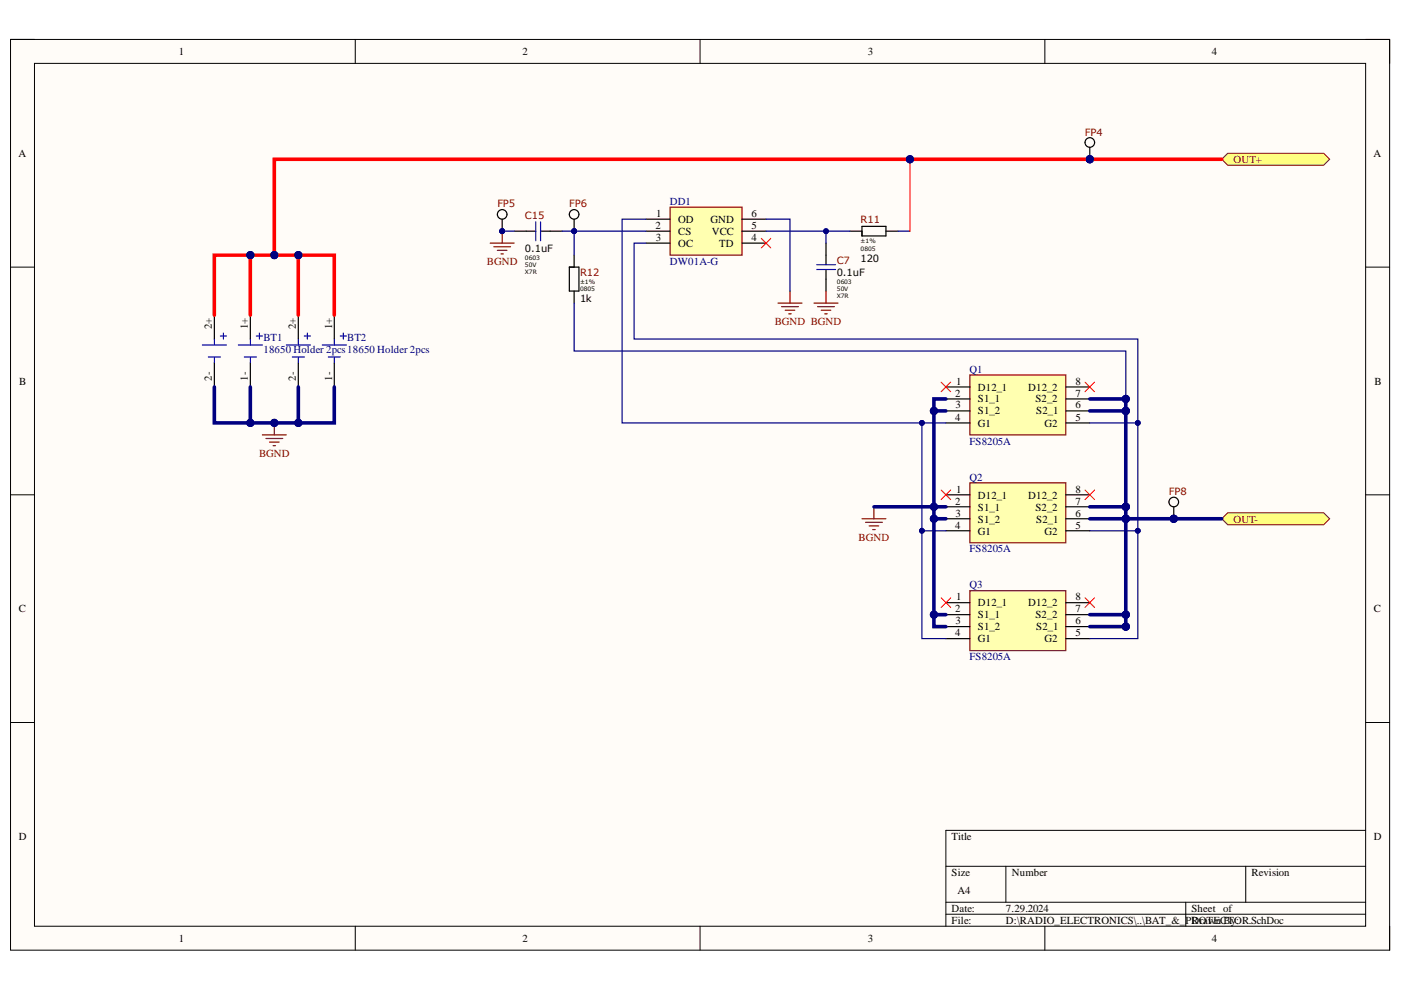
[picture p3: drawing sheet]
<svg xmlns="http://www.w3.org/2000/svg" width="297mm" height="210mm" viewBox="0 0 297 210" stroke-linecap="round" stroke-linejoin="round" font-family="sans-serif">
<path d="M2.2 8.4h292.4v193.1h-292.4z" fill-rule="evenodd" fill="#fffcf8"/>
<path d="M2.2 8.4h292.4v193.1h-292.4z" fill="none" stroke="#000" stroke-width=".21"/>
<path d="M7.3 13.4h282.2v183h-282.2z" fill-rule="evenodd" fill="#fffcf8"/>
<g fill="none" stroke="#000" stroke-width=".21">
<path d="M2.2 8.4h5.1M7.3 13.4h282.2v183h-282.2zM75.3 8.4v5M148.4 8.4v5M221.5 8.4v5M289.5 8.4h5.1v5M2.2 56.6h5.1M289.5 56.6h5.1M2.2 104.9h5.1M289.5 104.9h5.1M2.2 153.2h5.1M289.5 153.2h5.1"/>
<path d="M289.5 176.1h-89v20.3M75.3 196.4v5.1M148.4 196.4v5.1M200.5 183.7h89M200.5 191.3h89M200.5 193.8h89M213.3 183.7v7.6M221.5 196.4v5.1M251.4 191.3v5.1M264.1 183.7v7.6M294.6 196.4v5.1"/>
</g>
<path d="M142.1 43.9h15.2v10.2h-15.2z" fill-rule="evenodd" fill="#ffffb0"/>
<path d="M142.1 43.9h15.2v10.2h-15.2z" fill="none" stroke="#800000" stroke-width=".25"/>
<path d="M137 46.5h5.1M137 49h5.1M137 51.5h5.1M157.3 46.5h5.1M157.3 49h5.1M157.3 51.5h5.1" fill="none" stroke="#000" stroke-width=".25"/>
<path d="M205.6 79.5h20.4v12.7h-20.4z" fill-rule="evenodd" fill="#ffffb0"/>
<path d="M205.6 79.5h20.4v12.7h-20.4z" fill="none" stroke="#800000" stroke-width=".25"/>
<path d="M200.5 82h5.1M200.5 84.6h5.1M200.5 87.1h5.1M200.5 89.7h5.1M226 82h5.1M226 84.6h5.1M226 87.1h5.1M226 89.7h5.1" fill="none" stroke="#000" stroke-width=".25"/>
<path d="M205.6 102.4h20.4v12.7h-20.4z" fill-rule="evenodd" fill="#ffffb0"/>
<path d="M205.6 102.4h20.4v12.7h-20.4z" fill="none" stroke="#800000" stroke-width=".25"/>
<path d="M200.5 104.9h5.1M200.5 107.5h5.1M200.5 110h5.1M200.5 112.5h5.1M226 104.9h5.1M226 107.5h5.1M226 110h5.1M226 112.5h5.1" fill="none" stroke="#000" stroke-width=".25"/>
<path d="M259 33.8l1.3-1.3h20.3l1.3 1.3-1.3 1.2h-20.3z" fill-rule="evenodd" fill="#ffff80"/>
<path d="M259 33.8l1.3-1.3h20.3l1.3 1.3-1.3 1.2h-20.3z" fill="none" stroke="#800000" stroke-width=".21"/>
<path d="M259 110l1.3-1.3h20.3l1.3 1.3-1.3 1.3h-20.3z" fill-rule="evenodd" fill="#ffff80"/>
<path d="M259 110l1.3-1.3h20.3l1.3 1.3-1.3 1.3h-20.3z" fill="none" stroke="#800000" stroke-width=".21"/>
<path d="M161.4 50.5l2 2.1M163.4 50.5l-2 2.1M199.5 81l2.1 2.1M201.6 81l-2.1 2.1M230 81l2.1 2.1M232.1 81l-2.1 2.1M199.5 103.9l2.1 2M201.6 103.9l-2.1 2M230 103.9l2.1 2M232.1 103.9l-2.1 2" fill="none" stroke="#f00" stroke-width=".21"/>
<path d="M109 49h4.6M114.6 49h4.6M120.7 56.6h2v5.1h-2zM121.7 54.1v2.5M175.1 51.5v4.6M175.1 57.1v4.6M180.2 49h2.6M182.8 48h5v2h-5zM187.8 49h2.6M121.7 61.7v2.6" fill="none" stroke="#000" stroke-width=".25"/>
<path d="M113.6 47v4M114.6 47v4M173.1 56.1h4.1M173.1 57.1h4.1" fill="none" stroke="#150cd4" stroke-width=".25"/>
<path d="M103.9 51.5h5.1M104.7 52.3h3.6M105.5 53.1h2M106.2 53.8h.5M106.5 49v2.5" fill="none" stroke="#800000" stroke-width=".25"/>
<circle cx="106.5" cy="49" r=".51" fill="#000080"/>
<circle cx="106.5" cy="49" r=".51" fill="none" stroke="#000080" stroke-width=".21"/>
<path d="M205.6 125.2h20.4v12.7h-20.4z" fill-rule="evenodd" fill="#ffffb0"/>
<path d="M165 64.3h5M165.7 65h3.6M166.5 65.8h2M167.2 66.5h.5M167.5 61.7v2.6M172.6 64.3h5.1M173.3 65h3.6M174.1 65.8h2M174.9 66.5h.5M175.1 61.7v2.6M205.6 125.2h20.4v12.7h-20.4z" fill="none" stroke="#800000" stroke-width=".25"/>
<path d="M200.5 127.8h5.1M200.5 130.3h5.1M200.5 132.9h5.1M200.5 135.4h5.1M226 127.8h5.1M226 130.3h5.1M226 132.9h5.1M226 135.4h5.1" fill="none" stroke="#000" stroke-width=".25"/>
<path d="M199.5 126.8l2.1 2M201.6 126.8l-2.1 2M230 126.8l2.1 2M232.1 126.8l-2.1 2" fill="none" stroke="#f00" stroke-width=".21"/>
<circle cx="248.9" cy="110" r=".76" fill="#000080"/>
<circle cx="248.9" cy="110" r=".76" fill="none" stroke="#000080" stroke-width=".21"/>
<g fill="none" stroke="#000" stroke-width=".25">
<path d="M248.9 107.5v2.5"/>
<circle cx="248.9" cy="106.4" r="1.02"/>
</g>
<circle cx="248.9" cy="110" r=".76" fill="#000080"/>
<circle cx="248.9" cy="110" r=".76" fill="none" stroke="#000080" stroke-width=".21"/>
<circle cx="231.1" cy="33.8" r=".76" fill="#000080"/>
<circle cx="231.1" cy="33.8" r=".76" fill="none" stroke="#000080" stroke-width=".21"/>
<g fill="none" stroke="#000" stroke-width=".25">
<path d="M231.1 31.2v2.6"/>
<circle cx="231.1" cy="30.2" r="1.02"/>
</g>
<circle cx="231.1" cy="33.8" r=".76" fill="#000080"/>
<circle cx="231.1" cy="33.8" r=".76" fill="none" stroke="#000080" stroke-width=".21"/>
<circle cx="121.7" cy="49" r=".51" fill="#000080"/>
<circle cx="121.7" cy="49" r=".51" fill="none" stroke="#000080" stroke-width=".21"/>
<g fill="none" stroke="#000" stroke-width=".25">
<path d="M121.7 46.5v2.5"/>
<circle cx="121.7" cy="45.5" r="1.02"/>
</g>
<circle cx="121.7" cy="49" r=".51" fill="#000080"/>
<circle cx="121.7" cy="49" r=".51" fill="none" stroke="#000080" stroke-width=".21"/>
<circle cx="106.5" cy="49" r=".51" fill="#000080"/>
<circle cx="106.5" cy="49" r=".51" fill="none" stroke="#000080" stroke-width=".21"/>
<g fill="none" stroke="#000" stroke-width=".25">
<path d="M106.5 46.5v2.5"/>
<circle cx="106.5" cy="45.5" r="1.02"/>
</g>
<circle cx="106.5" cy="49" r=".51" fill="#000080"/>
<circle cx="106.5" cy="49" r=".51" fill="none" stroke="#000080" stroke-width=".21"/>
<g fill="none" stroke="#00f" stroke-width=".25">
<path d="M42.9 73.1h5.1M44.2 75.7h2.5M45.4 71.9v1.2M45.4 75.7v1.3M46.7 71.2h1.3M47.4 70.6v1.3M50.5 73.1h5.1M51.8 75.7h2.6M53.1 71.9v1.2M53.1 75.7v1.3M54.4 71.2h1.2M55 70.6v1.3"/>
<path d="M60.7 73.1h5.1M62 75.7h2.5M63.2 71.9v1.2M63.2 75.7v1.3M64.5 71.2h1.3M65.2 70.6v1.3M68.3 73.1h5.1M69.6 75.7h2.5M70.9 71.9v1.2M70.9 75.7v1.3M72.1 71.2h1.3M72.8 70.6v1.3"/>
</g>
<path d="M45.4 66.8v5.1M45.4 77v5M53.1 66.8v5.1M53.1 77v5M63.2 66.8v5.1M63.2 77v5M70.9 66.8v5.1M70.9 77v5" fill="none" stroke="#000" stroke-width=".25"/>
<path d="M55.6 92.2h5.1M56.4 93h3.5M57.1 93.7h2.1M57.9 94.5h.5M58.2 89.7v2.5" fill="none" stroke="#800000" stroke-width=".25"/>
<circle cx="58.2" cy="89.7" r=".76" fill="#000080"/>
<circle cx="58.2" cy="89.7" r=".76" fill="none" stroke="#000080" stroke-width=".21"/>
<path d="M182.8 110h5M183.5 110.8h3.6M184.3 111.5h2M185 112.3h.5M185.3 107.5v2.5" fill="none" stroke="#800000" stroke-width=".25"/>
<path d="M200.5 89.7h-5v22.8h5" fill="none" stroke="#000080" stroke-width=".25"/>
<circle cx="195.5" cy="112.5" r=".51" fill="#000080"/>
<circle cx="195.5" cy="112.5" r=".51" fill="none" stroke="#000080" stroke-width=".21"/>
<circle cx="195.5" cy="89.7" r=".51" fill="#000080"/>
<circle cx="195.5" cy="89.7" r=".51" fill="none" stroke="#000080" stroke-width=".21"/>
<path d="M231.1 84.6h7.6v2.5" fill="none" stroke="#000080" stroke-width=".76"/>
<circle cx="238.7" cy="84.6" r=".76" fill="#000080"/>
<circle cx="238.7" cy="84.6" r=".76" fill="none" stroke="#000080" stroke-width=".21"/>
<circle cx="238.7" cy="87.1" r=".76" fill="#000080"/>
<circle cx="238.7" cy="87.1" r=".76" fill="none" stroke="#000080" stroke-width=".21"/>
<path d="M231.1 107.5h7.6" fill="none" stroke="#000080" stroke-width=".76"/>
<circle cx="238.7" cy="107.5" r=".76" fill="#000080"/>
<circle cx="238.7" cy="107.5" r=".76" fill="none" stroke="#000080" stroke-width=".21"/>
<path d="M238.7 110h20.3" fill="none" stroke="#000080" stroke-width=".76"/>
<circle cx="238.7" cy="110" r=".76" fill="#000080"/>
<circle cx="238.7" cy="110" r=".76" fill="none" stroke="#000080" stroke-width=".21"/>
<circle cx="248.9" cy="110" r=".76" fill="#000080"/>
<circle cx="248.9" cy="110" r=".76" fill="none" stroke="#000080" stroke-width=".21"/>
<path d="M198 87.1h2.5" fill="none" stroke="#000080" stroke-width=".76"/>
<circle cx="198" cy="87.1" r=".76" fill="#000080"/>
<circle cx="198" cy="87.1" r=".76" fill="none" stroke="#000080" stroke-width=".21"/>
<path d="M190.4 49h2.5" fill="none" stroke="#000080" stroke-width=".25"/>
<path d="M192.9 33.8v15.2" fill="none" stroke="#f00" stroke-width=".25"/>
<circle cx="192.9" cy="33.8" r=".76" fill="#000080"/>
<circle cx="192.9" cy="33.8" r=".76" fill="none" stroke="#000080" stroke-width=".21"/>
<path d="M185.3 107.5h12.7v2.5h2.5" fill="none" stroke="#000080" stroke-width=".76"/>
<circle cx="198" cy="107.5" r=".76" fill="#000080"/>
<circle cx="198" cy="107.5" r=".76" fill="none" stroke="#000080" stroke-width=".21"/>
<circle cx="198" cy="110" r=".76" fill="#000080"/>
<circle cx="198" cy="110" r=".76" fill="none" stroke="#000080" stroke-width=".21"/>
<path d="M106.5 49h2.5" fill="none" stroke="#000080" stroke-width=".25"/>
<circle cx="106.5" cy="49" r=".51" fill="#000080"/>
<circle cx="106.5" cy="49" r=".51" fill="none" stroke="#000080" stroke-width=".21"/>
<path d="M231.1 130.3h7.6" fill="none" stroke="#000080" stroke-width=".76"/>
<circle cx="238.7" cy="130.3" r=".76" fill="#000080"/>
<circle cx="238.7" cy="130.3" r=".76" fill="none" stroke="#000080" stroke-width=".21"/>
<path d="M231.1 132.9h7.6" fill="none" stroke="#000080" stroke-width=".76"/>
<circle cx="238.7" cy="132.9" r=".76" fill="#000080"/>
<circle cx="238.7" cy="132.9" r=".76" fill="none" stroke="#000080" stroke-width=".21"/>
<path d="M198 110v20.3h2.5" fill="none" stroke="#000080" stroke-width=".76"/>
<circle cx="198" cy="130.3" r=".76" fill="#000080"/>
<circle cx="198" cy="130.3" r=".76" fill="none" stroke="#000080" stroke-width=".21"/>
<circle cx="198" cy="110" r=".76" fill="#000080"/>
<circle cx="198" cy="110" r=".76" fill="none" stroke="#000080" stroke-width=".21"/>
<path d="M198 130.3v2.6h2.5" fill="none" stroke="#000080" stroke-width=".76"/>
<circle cx="198" cy="130.3" r=".76" fill="#000080"/>
<circle cx="198" cy="130.3" r=".76" fill="none" stroke="#000080" stroke-width=".21"/>
<path d="M195.5 112.5v22.9h5" fill="none" stroke="#000080" stroke-width=".25"/>
<circle cx="195.5" cy="112.5" r=".51" fill="#000080"/>
<circle cx="195.5" cy="112.5" r=".51" fill="none" stroke="#000080" stroke-width=".21"/>
<path d="M175.1 49v2.5" fill="none" stroke="#000080" stroke-width=".25"/>
<circle cx="175.1" cy="49" r=".51" fill="#000080"/>
<circle cx="175.1" cy="49" r=".51" fill="none" stroke="#000080" stroke-width=".21"/>
<path d="M162.4 46.5h5.1v15.2M231.1 112.5h10.1" fill="none" stroke="#000080" stroke-width=".25"/>
<circle cx="241.2" cy="112.5" r=".51" fill="#000080"/>
<circle cx="241.2" cy="112.5" r=".51" fill="none" stroke="#000080" stroke-width=".21"/>
<path d="M231.1 89.7h10.1" fill="none" stroke="#000080" stroke-width=".25"/>
<circle cx="241.2" cy="89.7" r=".51" fill="#000080"/>
<circle cx="241.2" cy="89.7" r=".51" fill="none" stroke="#000080" stroke-width=".21"/>
<path d="M137 46.5h-5.1v43.2h63.6" fill="none" stroke="#000080" stroke-width=".25"/>
<circle cx="195.5" cy="89.7" r=".51" fill="#000080"/>
<circle cx="195.5" cy="89.7" r=".51" fill="none" stroke="#000080" stroke-width=".21"/>
<path d="M121.7 49v5.1" fill="none" stroke="#000080" stroke-width=".25"/>
<circle cx="121.7" cy="49" r=".51" fill="#000080"/>
<circle cx="121.7" cy="49" r=".51" fill="none" stroke="#000080" stroke-width=".21"/>
<path d="M119.2 49h17.8" fill="none" stroke="#000080" stroke-width=".25"/>
<circle cx="121.7" cy="49" r=".51" fill="#000080"/>
<circle cx="121.7" cy="49" r=".51" fill="none" stroke="#000080" stroke-width=".21"/>
<path d="M259 33.8h-200.8v20.3" fill="none" stroke="#f00" stroke-width=".76"/>
<circle cx="58.2" cy="54.1" r=".76" fill="#000080"/>
<circle cx="58.2" cy="54.1" r=".76" fill="none" stroke="#000080" stroke-width=".21"/>
<circle cx="192.9" cy="33.8" r=".76" fill="#000080"/>
<circle cx="192.9" cy="33.8" r=".76" fill="none" stroke="#000080" stroke-width=".21"/>
<circle cx="231.1" cy="33.8" r=".76" fill="#000080"/>
<circle cx="231.1" cy="33.8" r=".76" fill="none" stroke="#000080" stroke-width=".21"/>
<path d="M137 51.5h-2.6v20.4h106.8v63.5h-10.1" fill="none" stroke="#000080" stroke-width=".25"/>
<circle cx="241.2" cy="112.5" r=".51" fill="#000080"/>
<circle cx="241.2" cy="112.5" r=".51" fill="none" stroke="#000080" stroke-width=".21"/>
<circle cx="241.2" cy="89.7" r=".51" fill="#000080"/>
<circle cx="241.2" cy="89.7" r=".51" fill="none" stroke="#000080" stroke-width=".21"/>
<path d="M162.4 49h17.8" fill="none" stroke="#000080" stroke-width=".25"/>
<circle cx="175.1" cy="49" r=".51" fill="#000080"/>
<circle cx="175.1" cy="49" r=".51" fill="none" stroke="#000080" stroke-width=".21"/>
<path d="M200.5 84.6h-2.5v22.9h2.5" fill="none" stroke="#000080" stroke-width=".76"/>
<circle cx="198" cy="87.1" r=".76" fill="#000080"/>
<circle cx="198" cy="87.1" r=".76" fill="none" stroke="#000080" stroke-width=".21"/>
<circle cx="198" cy="107.5" r=".76" fill="#000080"/>
<circle cx="198" cy="107.5" r=".76" fill="none" stroke="#000080" stroke-width=".21"/>
<path d="M231.1 87.1h7.6v22.9h-7.6" fill="none" stroke="#000080" stroke-width=".76"/>
<circle cx="238.7" cy="110" r=".76" fill="#000080"/>
<circle cx="238.7" cy="110" r=".76" fill="none" stroke="#000080" stroke-width=".21"/>
<circle cx="238.7" cy="107.5" r=".76" fill="#000080"/>
<circle cx="238.7" cy="107.5" r=".76" fill="none" stroke="#000080" stroke-width=".21"/>
<circle cx="238.7" cy="87.1" r=".76" fill="#000080"/>
<circle cx="238.7" cy="87.1" r=".76" fill="none" stroke="#000080" stroke-width=".21"/>
<path d="M121.7 64.3v10.1h117v58.5" fill="none" stroke="#000080" stroke-width=".25"/>
<circle cx="238.7" cy="132.9" r=".76" fill="#000080"/>
<circle cx="238.7" cy="132.9" r=".76" fill="none" stroke="#000080" stroke-width=".21"/>
<circle cx="238.7" cy="130.3" r=".76" fill="#000080"/>
<circle cx="238.7" cy="130.3" r=".76" fill="none" stroke="#000080" stroke-width=".21"/>
<circle cx="238.7" cy="110" r=".76" fill="#000080"/>
<circle cx="238.7" cy="110" r=".76" fill="none" stroke="#000080" stroke-width=".21"/>
<circle cx="238.7" cy="107.5" r=".76" fill="#000080"/>
<circle cx="238.7" cy="107.5" r=".76" fill="none" stroke="#000080" stroke-width=".21"/>
<circle cx="238.7" cy="87.1" r=".76" fill="#000080"/>
<circle cx="238.7" cy="87.1" r=".76" fill="none" stroke="#000080" stroke-width=".21"/>
<circle cx="238.7" cy="84.6" r=".76" fill="#000080"/>
<circle cx="238.7" cy="84.6" r=".76" fill="none" stroke="#000080" stroke-width=".21"/>
<path d="M238.7 110v22.9" fill="none" stroke="#000080" stroke-width=".76"/>
<circle cx="238.7" cy="110" r=".76" fill="#000080"/>
<circle cx="238.7" cy="110" r=".76" fill="none" stroke="#000080" stroke-width=".21"/>
<circle cx="238.7" cy="130.3" r=".76" fill="#000080"/>
<circle cx="238.7" cy="130.3" r=".76" fill="none" stroke="#000080" stroke-width=".21"/>
<circle cx="238.7" cy="132.9" r=".76" fill="#000080"/>
<circle cx="238.7" cy="132.9" r=".76" fill="none" stroke="#000080" stroke-width=".21"/>
<path d="M63.2 82v7.7h7.7v-7.7" fill="none" stroke="#000080" stroke-width=".76"/>
<circle cx="63.2" cy="89.7" r=".76" fill="#000080"/>
<circle cx="63.2" cy="89.7" r=".76" fill="none" stroke="#000080" stroke-width=".21"/>
<path d="M63.2 66.8v-12.7h7.7v12.7" fill="none" stroke="#f00" stroke-width=".76"/>
<circle cx="63.2" cy="54.1" r=".76" fill="#000080"/>
<circle cx="63.2" cy="54.1" r=".76" fill="none" stroke="#000080" stroke-width=".21"/>
<path d="M63.2 54.1h-17.8v12.7" fill="none" stroke="#f00" stroke-width=".76"/>
<circle cx="53.1" cy="54.1" r=".76" fill="#000080"/>
<circle cx="53.1" cy="54.1" r=".76" fill="none" stroke="#000080" stroke-width=".21"/>
<circle cx="58.2" cy="54.1" r=".76" fill="#000080"/>
<circle cx="58.2" cy="54.1" r=".76" fill="none" stroke="#000080" stroke-width=".21"/>
<circle cx="63.2" cy="54.1" r=".76" fill="#000080"/>
<circle cx="63.2" cy="54.1" r=".76" fill="none" stroke="#000080" stroke-width=".21"/>
<path d="M53.1 54.1v12.7" fill="none" stroke="#f00" stroke-width=".76"/>
<circle cx="53.1" cy="54.1" r=".76" fill="#000080"/>
<circle cx="53.1" cy="54.1" r=".76" fill="none" stroke="#000080" stroke-width=".21"/>
<path d="M45.4 82v7.7h17.8" fill="none" stroke="#000080" stroke-width=".76"/>
<circle cx="53.1" cy="89.7" r=".76" fill="#000080"/>
<circle cx="53.1" cy="89.7" r=".76" fill="none" stroke="#000080" stroke-width=".21"/>
<circle cx="58.2" cy="89.7" r=".76" fill="#000080"/>
<circle cx="58.2" cy="89.7" r=".76" fill="none" stroke="#000080" stroke-width=".21"/>
<circle cx="63.2" cy="89.7" r=".76" fill="#000080"/>
<circle cx="63.2" cy="89.7" r=".76" fill="none" stroke="#000080" stroke-width=".21"/>
<path d="M53.1 82v7.7" fill="none" stroke="#000080" stroke-width=".76"/>
<circle cx="53.1" cy="89.7" r=".76" fill="#000080"/>
<circle cx="53.1" cy="89.7" r=".76" fill="none" stroke="#000080" stroke-width=".21"/>
<g font-size="2.3">
<text x="37.9" y="11.7">1</text>
<text x="110.8" y="11.7">2</text>
<text x="184" y="11.7">3</text>
<text x="256.9" y="11.7">4</text>
<text x="3.9" y="33.3">A</text>
<text x="291.2" y="33.3">A</text>
<text x="139.1" y="46">1</text>
<text x="143.8" y="47.3">OD</text>
<text x="150.6" y="47.3">GND</text>
<text x="159.4" y="46">6</text>
<text x="139" y="48.5">2</text>
<text x="139.1" y="51.1">3</text>
<text x="143.8" y="49.8">CS</text>
<text x="143.8" y="52.4">OC</text>
<text x="150.9" y="49.8">VCC</text>
<text x="152.5" y="52.4">TD</text>
<text x="159.4" y="48.5">5</text>
<text x="159.4" y="51.1">4</text>
<text x="44.9" y="69.9" transform="rotate(-90 44.9 69.9)">2+</text>
<text x="52.6" y="69.9" transform="rotate(-90 52.6 69.9)">1+</text>
<text x="62.7" y="69.9" transform="rotate(-90 62.7 69.9)">2+</text>
<text x="70.4" y="69.9" transform="rotate(-90 70.4 69.9)">1+</text>
<text x="4.1" y="81.5">B</text>
<text x="44.9" y="80.8" transform="rotate(-90 44.9 80.8)">2-</text>
<text x="52.6" y="80.8" transform="rotate(-90 52.6 80.8)">1-</text>
<text x="62.7" y="80.8" transform="rotate(-90 62.7 80.8)">2-</text>
<text x="70.4" y="80.8" transform="rotate(-90 70.4 80.8)">1-</text>
<text x="202.7" y="81.5">1</text>
<text x="207.4" y="82.8">D12_1</text>
<text x="218" y="82.8">D12_2</text>
<text x="228" y="81.5">8</text>
<text x="291.4" y="81.5">B</text>
<text x="202.5" y="84.1">2</text>
<text x="202.5" y="89.2">4</text>
<text x="202.6" y="86.6">3</text>
<text x="207.4" y="85.3">S1_1</text>
<text x="207.4" y="87.9">S1_2</text>
<text x="219.5" y="85.3">S2_2</text>
<text x="219.7" y="87.9">S2_1</text>
<text x="228" y="84.1">7</text>
<text x="228" y="86.6">6</text>
<text x="228" y="89.2">5</text>
<text x="207.4" y="90.5">G1</text>
<text x="221.5" y="90.5">G2</text>
<text x="202.5" y="107">2</text>
<text x="202.7" y="104.5">1</text>
<text x="207.4" y="105.7">D12_1</text>
<text x="218" y="105.7">D12_2</text>
<text x="228" y="104.5">8</text>
<text x="228" y="107">7</text>
<text x="202.5" y="112.1">4</text>
<text x="202.6" y="109.5">3</text>
<text x="207.4" y="108.3">S1_1</text>
<text x="207.4" y="110.8">S1_2</text>
<text x="207.4" y="113.3">G1</text>
<text x="219.5" y="108.3">S2_2</text>
<text x="219.7" y="110.8">S2_1</text>
<text x="221.5" y="113.3">G2</text>
<text x="228" y="109.5">6</text>
<text x="228" y="112.1">5</text>
<text x="4" y="129.8">C</text>
<text x="202.5" y="129.8">2</text>
<text x="202.7" y="127.3">1</text>
<text x="207.4" y="128.6">D12_1</text>
<text x="207.4" y="131.1">S1_1</text>
<text x="218" y="128.6">D12_2</text>
<text x="219.5" y="131.1">S2_2</text>
<text x="228" y="127.3">8</text>
<text x="228" y="129.8">7</text>
<text x="291.3" y="129.8">C</text>
<text x="202.5" y="134.9">4</text>
<text x="202.6" y="132.4">3</text>
<text x="207.4" y="133.6">S1_2</text>
<text x="207.4" y="136.2">G1</text>
<text x="219.7" y="133.6">S2_1</text>
<text x="221.5" y="136.2">G2</text>
<text x="228" y="132.4">6</text>
<text x="228" y="134.9">5</text>
<text x="4" y="178.1">D</text>
<text x="201.8" y="178.1">Title</text>
<text x="291.3" y="178.1">D</text>
<text x="201.8" y="185.7">Size</text>
<text x="214.5" y="185.7">Number</text>
<text x="265.3" y="185.7">Revision</text>
<text x="203" y="189.5">A4</text>
<text x="201.8" y="193.3">Date:</text>
<text x="201.8" y="195.9">File:</text>
<text x="213.3" y="193.3">7.29.2024</text>
<text x="213.3" y="195.9">D:\RADIO_ELECTRONICS\..\BAT_&amp;_PROTECTOR.SchDoc</text>
<text x="252.6" y="193.3">Sheet of</text>
<text x="252.6" y="195.9">Drawn By:</text>
<text x="37.9" y="199.7">1</text>
<text x="110.8" y="199.7">2</text>
<text x="184" y="199.7">3</text>
<text x="256.9" y="199.7">4</text>
</g>
<g font-size="2.3" fill="#800000">
<text x="261.5" y="34.6">OUT+</text>
<text x="103.3" y="56.2">BGND</text>
<text x="164.3" y="68.8">BGND BGND</text>
<text x="54.9" y="96.8">BGND</text>
<text x="261.5" y="110.8">OUT-</text>
<text x="182" y="114.6">BGND</text>
</g>
<g font-size="2.3" fill="#000080">
<text x="142" y="43.5">DD1</text>
<text x="142" y="56.2">DW01A-G</text>
<text x="55.9" y="72.4">BT1</text>
<text x="55.9" y="74.9">18650 Holder 2pcs18650 Holder 2pcs</text>
<text x="73.6" y="72.4">BT2</text>
<text x="205.6" y="79">Q1</text>
<text x="205.6" y="94.3">FS8205A</text>
<text x="205.6" y="101.9">Q2</text>
<text x="205.6" y="117.1">FS8205A</text>
<text x="205.6" y="124.7">Q3</text>
<text x="205.6" y="140">FS8205A</text>
</g>
<g font-size="2.1" fill="#800000">
<text x="230" y="28.8">FP4</text>
<text x="105.5" y="44">FP5</text>
<text x="111.3" y="46.3">C15</text>
<text x="120.7" y="44">FP6</text>
<text x="182.5" y="47.3">R11</text>
<text x="123" y="58.5">R12</text>
<text x="177.4" y="56">C7</text>
<text x="247.8" y="105">FP8</text>
</g>
<g font-size="2.1">
<text x="111.3" y="53.5">0.1uF</text>
<text x="177.4" y="58.5">0.1uF</text>
<text x="182.5" y="55.5">120</text>
<text x="123" y="64.1">1k</text>
</g>
<g font-size="1.3">
<text x="182.5" y="51.6">±1%</text>
<text x="182.5" y="53.1">0805</text>
<text x="111.3" y="55.1">0603</text>
<text x="111.3" y="56.7">50V</text>
<text x="111.3" y="58.2">X7R</text>
<text x="123" y="60.2">±1%</text>
<text x="123" y="61.7">0805</text>
<text x="177.4" y="60.2">0603</text>
<text x="177.4" y="61.7">50V</text>
<text x="177.4" y="63.3">X7R</text>
</g>
</svg>
